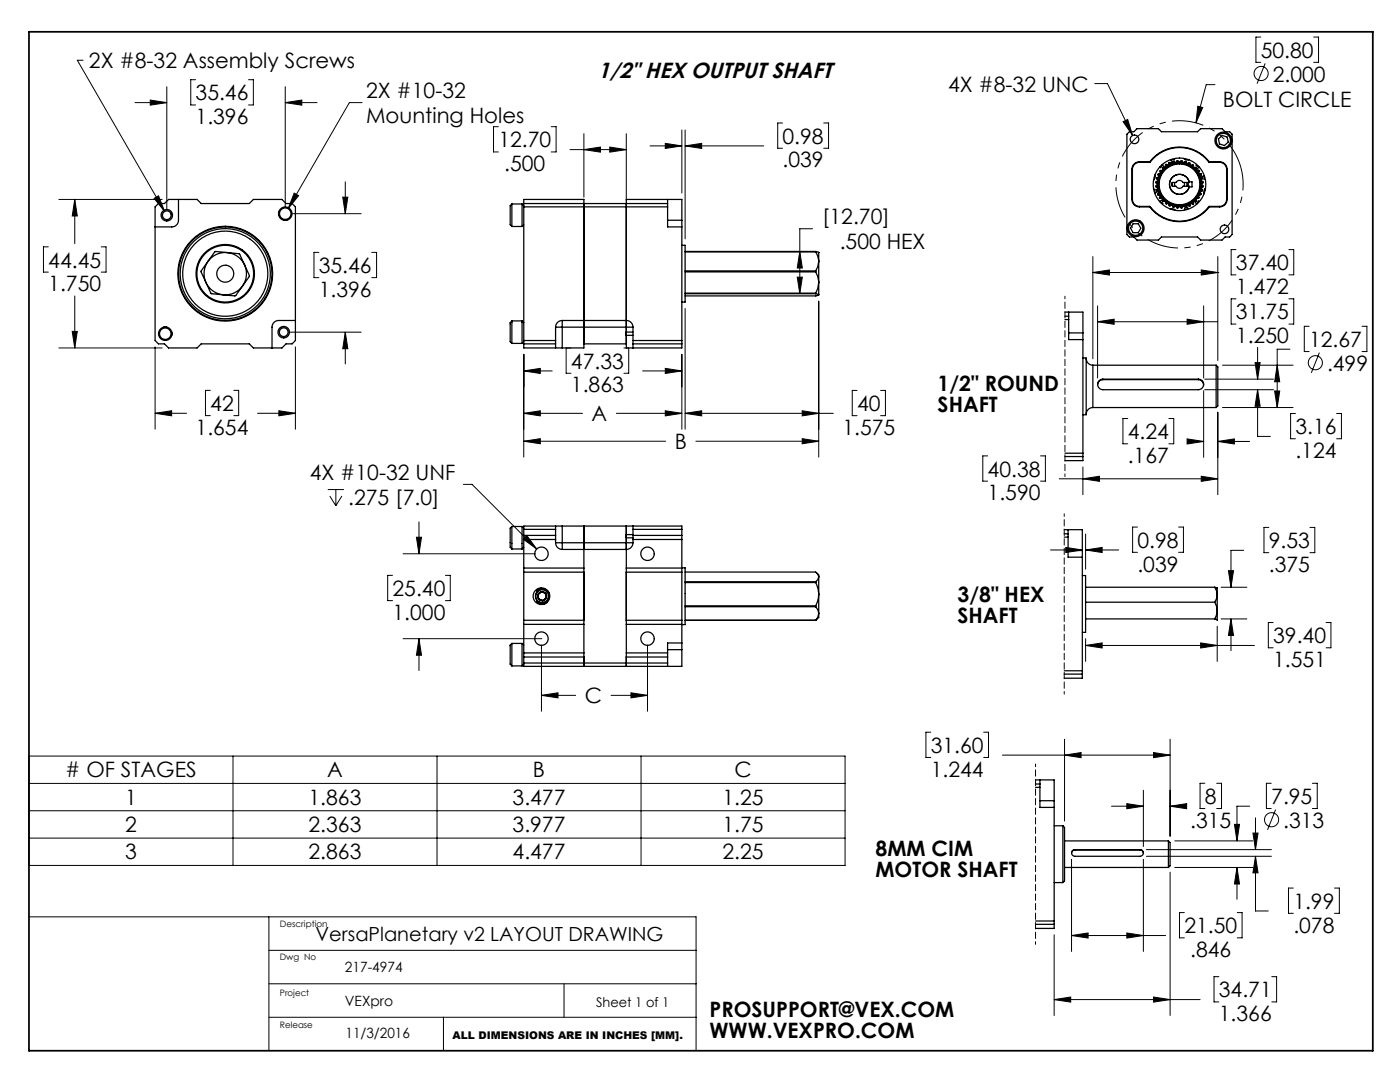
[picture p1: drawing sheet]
<svg xmlns="http://www.w3.org/2000/svg" width="279mm" height="216mm" viewBox="0 0 279 216" stroke-linecap="round" stroke-linejoin="round" font-family="sans-serif">
<g fill="none" stroke="#000" stroke-width=".2">
<path d="M16.6 12h-1.2l17.5 30.2M30 20l3.3 .5-3.3 .5zM33.3 17.3v24.4M39 15.9h-.9v5h.9M49.6 15.9h1v5h-1M56.9 17.3v24.1M218.5 16.7h2.5l5 10.3M242.5 16.9h-1.8l-2 7.6M251.6 7.4h-1v5h1M252.5 12.7l-1.6 4M262.2 7.4h.9v5h-.9M11.7 39.8h20.7"/>
<path d="M14.9 39.8l.5 3.3h-1zM14.9 39.8v8.8M26.9 20.5h6.4M30.8 39.6l.8-.5 1.2 3.1zM56.9 20.5l3.3-.5v1zM56.9 20.5h6.4M58.7 38.5l.9 .5-2.1 2.6zM68.4 39.3h1l-.5 3.3zM68.9 36.3v6.3M72.3 20.5h-2.6l-12.2 21.1M99.5 25.3h-1v5h1M110 25.3h1v5h-1"/>
<path d="M113.8 29.9h11.2M116.5 26.7v12.6M116.5 29.9l3.3-.6v1.1zM121.7 29.3l3.3 .6-3.3 .5zM125 26.7v13.3M129.7 29.1h6.4M132.8 28.6l3.3 .5-3.3 .5zM136.1 25.9v12.6M136.7 25.9v21.8M136.7 29.1h15.7M136.7 29.1l3.3-.5v1zM156.2 24.5h-1v5.1h1"/>
<path d="M164.4 24.5h1v5.1h-1M224.1 24.3l1-.5 .9 3.2zM239 21.2l1 .3-1.3 3zM9.6 49.3h-.9v5h.9M14.9 59v10.4M20.2 49.3h1v5h-1M58.2 42.6h13.9M63.6 50.4h-.9v5h.9M74.2 50.4h1v5h-1M159.1 55.3h1l-.5 3.3zM159.6 50.2l.5 3.3h-1zM162.2 45.6h-2.6v13"/>
<path d="M218.1 54.4l3.3-.5v1zM218.1 51.2v20.4M218.1 54.4h24.9M239.7 53.9l3.3 .5-3.3 .5zM243 54.4h.1M243 51.2v20.7M246.7 59.6h-1v5.1h1M246.7 49.8h-1v5h1M257.2 59.6h1v5.1h-1M257.2 49.8h1v5h-1M11.7 69.4h20.7M14.4 66.1h1l-.5 3.3z"/>
<path d="M31 69.2v16.4M42 77.9h-1v5h1M46.7 77.9h.9v5h-.9M57.9 66.3h14.2M59 69.2v16.4M68.9 66.3v6.3M68.9 66.3l.5 3.3h-1zM104.5 70.7v20.5M104.5 74h5.7M104.5 74l3.3-.5v1zM114 69.4h-1v5.1h1M124.5 69.4h1v5.1h-1"/>
<path d="M128.3 74h7.8M132.8 73.5l3.3 .5-3.3 .5zM136.1 70.7v15M136.7 61.6v24.1M163.4 60.1v31.1M171.1 77.9h-1v5h1M175.7 77.9h1v5h-1M219 64.2l3.3-.5v1zM219 61v14.4M219 64.2h23.9M236.9 63.7l3.3 .5-3.3 .5zM240.2 61v14.4"/>
<path d="M240.2 78v13.3M240.4 75.7h13.8M240.4 77.8h13.8M244 72.9h14.1M250.5 72.4h1l-.5 3.3zM251 77.8l.5 3.3h-1zM251 77.8v9.3h2.5M251 69.3v6.4M254.4 78h1l-.5 3.3zM254.9 72.9l.5 3.3h-1zM257.4 69.7h-2.5v11.6M261.3 65.1h-1v5h1"/>
<path d="M263.3 70.4l-1.6 4M271.8 65.1h1v5h-1M31 82.5h6.2M31 82.5l3.3-.5v1zM51.4 82.5h7.6M55.7 82l3.3 .5-3.3 .5zM65.4 97.7h3.2M65.8 99l1.2 1.9M67 97.7v3.2M68.2 99l-1.2 1.9M92.5 96.7h1.7l12.9 12.8M104.5 82.5h11.8"/>
<path d="M104.5 88h28.3M104.5 82.5l3.3-.5v1zM104.5 88l3.3-.5v1zM123 82.5h13.1M132.8 82l3.3 .5-3.3 .5zM136.7 82.5h29.6M136.7 82.5l3.3-.5v1zM138.9 88h24.5M160.1 82l3.3 .5-3.3 .5zM160.1 87.5l3.3 .5-3.3 .5zM197.1 91h-1v5h1M207.7 91h.9v5h-.9"/>
<path d="M211.4 95.5h31.6M216.1 93.2v5.5M216.1 95.5l3.3-.5v1zM225.1 83.5h-1v5.1h1M233.3 83.5h.9v5.1h-.9M236.9 87.6l3.3 .5-3.3 .5zM237 88.1h3.2M239.7 95l3.3 .5-3.3 .5zM243 88.1l3.3-.5v1zM243 82.3v16.4M243 88.1h6.4M244 81.3h14.1"/>
<path d="M258.5 82.5h-.9v5h.9M266.7 82.5h1v5h-1M78.3 114.8h-.9v5h.9M80.4 110.5h26.4M83.1 107.2h1l-.5 3.3zM83.6 104.1v6.4M88.9 114.8h1v5h-1M105.1 106.9l2 2.6-2.7-1.9zM209.7 109.7h6.3M212.7 109.2l3.3 .5-3.3 .5zM216.7 106.6v7M216.7 109.7h6.6"/>
<path d="M216.7 109.7l3.3-.5v1zM227 105.2h-1v5h1M235.2 105.2h1v5h-1M243.7 117.2h5.1M245.2 113.9h1l-.5 3.3zM248.2 109.8h-2.5v7.4M253.2 105.2h-.9v5.1h.9M261.4 105.2h1v5.1h-1M80.4 127.4h27.7M83.6 127.4l.5 3.3h-1zM83.6 127.4v6.4M108.1 128.7v13.2"/>
<path d="M108.1 138.7h6.8M108.1 138.7l3.3-.5v1.1zM121.9 138.7h7.3M125.9 138.2l3.3 .5-3.3 .6zM129.2 128.7v13.2M216.7 127.4v4.6M216.7 128.8h33.6M216.7 128.8l3.3-.5v1zM239.6 128.3l3.3 .5-3.3 .5zM242.9 125v7M243.7 123.5h5.1M245.7 123.5l.5 3.3h-1z"/>
<path d="M245.7 123.5v6.3M254.1 124.2h-1v5.1h1M264.6 124.2h1v5.1h-1M5.8 150.9h162.9v21.8h-162.9zM5.8 156.3h162.9M46.5 150.9v21.8M87.2 150.9v21.8M127.9 150.9v21.8M185.8 146.1h-1v5h1M196.3 146.1h1v5h-1M200.1 150.7h33.4M212.5 147.5v16.3"/>
<path d="M212.5 150.7l3.3-.5v1zM228.2 157.7v11.2M230.2 150.2l3.3 .5-3.3 .5zM233.5 147.5v19.4M240.5 156.3h-1v5h1M242.8 156.3h1v5h-1M253.7 156.3h-1v5h1M261.9 156.3h1v5h-1M5.8 161.8h162.9M5.8 167.2h162.9M213.9 171.5v18.3M221.8 160.9h6.4"/>
<path d="M224.9 160.4l3.3 .5-3.3 .5zM228.2 171.5v18.3M228.8 169.5h24.9M228.8 170.9h24.9M233.5 174v28.6M233.5 160.9h2.2M233.5 160.9l3.3-.5v1zM234.5 173.1h15.5M234.5 167.8h15.5M246.4 164.5h1l-.5 3.3zM246.9 173.1l.5 3.3h-1zM246.9 173.1v6.3"/>
<path d="M249.4 160.9h-2.5v6.9M250.1 166.2h1l-.5 3.3zM250.6 170.9v10.9h2.5M250.6 163.2v6.3M250.6 170.9l.5 3.3h-1zM254.6 161.5l-1.6 4.1M258.1 177.2h-1v5h1M266.3 177.2h1v5h-1M5.8 182.9h133.1v26.8M53.7 182.9v26.8M53.7 196.3h85.2M53.7 189.6h85.2"/>
<path d="M112.6 196.3v6.7M210.4 199.5l3.3-.6v1.1zM210.4 186.5v16.1M210.4 199.5h29.1M213.9 186.7h18.7M213.9 186.7l3.3-.5v1zM224.9 186.2l3.3 .5-3.3 .5zM230.2 198.9l3.3 .6-3.3 .5zM236.4 182.1h-1v5h1M243.3 194.9h-1v5h1M246.9 182.1h1v5h-1M253.8 194.9h1v5h-1"/>
<path d="M53.7 203h85.2M88.5 203v6.7"/>
<circle cx="251.7" cy="14.7" r="1.41"/>
<circle cx="262.5" cy="72.4" r="1.41"/>
<circle cx="253.8" cy="163.6" r="1.41"/>
</g>
<path d="M247.5 33.1a12.7 12.7 0 0 0-21.2-5.2 12.7 12.7 0 0 0 5.6 21.1 12.7 12.7 0 0 0 15.9-14.9l-.3-1" fill="none" stroke="#000" stroke-width=".2" stroke-dasharray="6.3 1.3 1.3 1.3 1.3 1.3" stroke-dashoffset="1.4" stroke-linecap="butt"/>
<path d="M212.5 59.1v36M212.4 102.5v36M206.7 152.4v36" fill="none" stroke="#000" stroke-width=".2" stroke-dasharray="1.3 .6" stroke-dashoffset=".7"/>
<path d="M5.8 6.3h268.2v203.4h-268.2z" fill="none" stroke="#000" stroke-width=".35"/>
<g fill="#000">
<path d="M239 21.2l1 .3-1.3 3z"/>
<path d="M136.7 29.1l3.3-.5v1zM132.8 28.6l3.3 .5-3.3 .5zM121.7 29.3l3.3 .6-3.3 .5zM116.5 29.9l3.3-.6v1.1zM104.5 82.5l3.3-.5v1zM132.8 82l3.3 .5-3.3 .5zM136.7 82.5l3.3-.5v1zM160.1 82l3.3 .5-3.3 .5zM104.5 88l3.3-.5v1zM160.1 87.5l3.3 .5-3.3 .5zM104.5 74l3.3-.5v1zM132.8 73.5l3.3 .5-3.3 .5zM159.1 55.3h1l-.5 3.3zM159.6 50.2l.5 3.3h-1zM108.1 138.7l3.3-.5v1.1zM125.9 138.2l3.3 .5-3.3 .6zM83.6 127.4l.5 3.3h-1zM83.1 107.2h1l-.5 3.3zM105.1 106.9l-.7 .7 2.7 1.9zM30 20l3.3 .5-3.3 .5zM56.9 20.5l3.3-.5v1zM14.9 39.8l.5 3.3h-1zM14.4 66.1h1l-.5 3.3zM31 82.5l3.3-.5v1zM55.7 82l3.3 .5-3.3 .5zM68.9 66.3l.5 3.3h-1zM68.4 39.3h1l-.5 3.3zM58.7 38.5l-1.2 3.1 2.1-2.6zM30.8 39.6l2 2.6-1.2-3.1zM219 64.2l3.3-.5v1zM236.9 63.7l3.3 .5-3.3 .5zM218.1 54.4l3.3-.5v1zM239.7 53.9l3.3 .5-3.3 .5zM254.4 78h1l-.5 3.3zM254.9 72.9l.5 3.3h-1zM250.5 72.4h1l-.5 3.3zM251 77.8l.5 3.3h-1zM239.7 95l3.3 .5-3.3 .5zM216.1 95.5l3.3-.5v1zM243 88.1l3.3-.5v1zM236.9 87.6l3.3 .5-3.3 .5zM216.7 109.7l3.3-.5v1zM212.7 109.2l3.3 .5-3.3 .5zM245.2 113.9h1l-.5 3.3zM245.7 123.5l.5 3.3h-1zM239.6 128.3l3.3 .5-3.3 .5zM216.7 128.8l3.3-.5v1zM230.2 150.2l3.3 .5-3.3 .5zM212.5 150.7l3.3-.5v1zM213.9 186.7l3.3-.5v1zM224.9 186.2l3.3 .5-3.3 .5zM233.5 160.9l3.3-.5v1zM224.9 160.4l3.3 .5-3.3 .5zM246.9 173.1l.5 3.3h-1zM246.4 164.5h1l-.5 3.3zM250.1 166.2h1l-.5 3.3zM250.6 170.9l.5 3.3h-1zM210.4 199.5l3.3-.6v1.1zM230.2 198.9l3.3 .6-3.3 .5zM224.1 24.3l1.9 2.7-.9-3.2z"/>
</g>
<g fill="none" stroke="#000" stroke-width=".25">
<path d="M35.6 39.8v4.1a1.33 1.33 0 0 1-1.3 1.4h-3.3M133.2 39.8v.8M225.1 26.5l.3-.2h.9l.6-.6h4.3l.6 .6h7.2l.6-.6h4.3l.6 .6h.9l.2 .2 .3 .3v20l-.3 .2-.2 .3h-.9l-.6 .6h-4.3l-.6-.6h-7.2l-.6 .6h-4.3l-.6-.6h-.9l-.3-.3-.2-.2v-20zM225.9 39.8a1.5 1.5 0 0 0 1.5 1.5M225.9 33.8h.1M225.9 39.8h.1M225.9 33.8v6M226 39.8a1.4 1.4 0 0 0 1.4 1.4M226 33.8v6M227.4 32.3a1.5 1.5 0 0 0-1.5 1.5M227.4 32.3v.1M227.4 32.4a1.4 1.4 0 0 0-1.4 1.4"/>
<path d="M227.4 32.3h2M227.4 32.4h2M229.4 32.3v.1M229.5 32.2a7.4 7.4 0 0 1 11.8 0M229.5 32.2l-.1 .1M229.5 32.2l.1 .1M229.6 32.3l-.2 .1M229.6 32.3a7.3 7.3 0 0 1 11.6 0M230.3 37.8h.2l.1 .7 .5-.3M230.5 34.9v.5l-.3 .6M230.9 37l-.2 .1v.2l.2 .1M231 36.2l-.3 .1v.2l.2 .1"/>
<path d="M231 37.8l-.2 .1 .1 .2h.2M231.1 35.4l-.2 .1-.1 .2 .2 .1M231.2 38.4l-.2 .4 .1 .2 .3-.1h-.2l-.1-.2 .2-.2M231.4 34.7h-.2l-.1 .2 .2 .2M231.5 33.3l.1 .1 .4-.5 .4 .6M231.8 39.5l-.2 .1-.1-.2 .1-.2-.2 .2 .1 .2h.4M231.8 34.1l-.2-.1-.1 .2 .1 .2M232.1 39.8l-.6 .4 .6 .4-.1 .1M232.1 39.8l-.1 .3 .1 .1 .3-.1M232.4 33.5l-.3-.1-.1 .1 .1 .2M233 33l-.2-.1-.2 .1 .1 .3M233 33l-.2-.2h-.2l-.1 .6"/>
<path d="M233.5 32.5l-.2 .1v.2M233.9 32.6l-.6-.2-.1 .1 .1 .3M233.9 35.4a2 2 0 0 1 3.4 .9h.6v1h-.6a2 2 0 0 1-2.9 1.2 2 2 0 0 1-.5-3.1zM233.9 36.5v.6M234.1 35.3a2 2 0 0 1 3.3 1.1h-1.3a.79 .79 0 0 0-1.4 0h-.7l-.1 .2 .1 .5 .7 .1a.79 .79 0 0 0 1.4 0h1.3a2 2 0 0 1-3 1.3 2 2 0 0 1-.3-3.2zM234.3 32.7a4.2 4.2 0 0 0-2.4 6.5 4.2 4.2 0 0 0 6.9 .1 4.2 4.2 0 0 0-2.2-6.6M234.3 32.6h.1M234.3 32.6l.1 .1M234.4 32.6h-.1M234.4 32.6h.3h-.3M234.4 32.6h.1M234.4 32.6a4.3 4.3 0 0 0-2.6 6.6 4.3 4.3 0 0 0 7.2 0 4.3 4.3 0 0 0-2.6-6.6"/>
<path d="M234.4 32.4l-.1-.2h-.2v.3M234.4 31.7v.2h-.7l.3 .6M234.4 32.5h2M234.4 32.5l-.1 .1M234.5 36.4v.8M234.5 32.5l.9-.1 .9 .1M235.2 32.3l-.1-.2h-.2l-.1 .3M235.6 32.3l.1-.2h.2l.1 .2M235.9 32.7h.7M236.2 31.6l.6 .3h.5M236.3 36.4v.8M236.4 32.5l.2 .2"/>
<path d="M236.4 32.4l.2-.2 .1 .3M236.6 32.7h-.1M236.6 32.7h.1M236.8 36.4v.8M237.1 36.4v.8M237.1 32.6l.2-.1 .2 .1v.2M237.8 33l.2-.1 .2 .1-.1 .2M238.4 33.5l.3-.1 .1 .1-.1 .3M238.7 39.8l.1 .3-.1 .1-.3-.1M238.8 33.9l.5 .1 .1 .1-.2 .3v-.3h-.3M238.8 32.9l-.1 .1 .6 .4-.6 .4M239.2 39.2l.1 .2-.1 .2-.3-.1"/>
<path d="M239.5 38.5l.2 .2-.1 .2-.2-.1M239.5 35.1l.2-.2-.1-.2h-.3l.4-.1 .1 .2-.2 .4M239.7 35.4l.5-.3 .1 .7h.1M239.7 35.4l.2 .1 .1 .2-.3 .1M239.8 37.8l.2 .1-.1 .2h-.2M239.8 36.2l.3 .1v.2l-.2 .1M239.9 37l.2 .2-.3 .2M240.4 37.9h.1M240.5 37.7h.1M240.6 37.6l-.4 .6 .1 .5M241.2 32.3l.2 .1M241.3 32.2l.1 .1"/>
<path d="M241.3 32.2l-.1 .1M241.4 32.3v.1M241.4 32.3h2M241.4 32.4h2M243.2 27.7l.7-.7 1 .4 .2 1-.7 .6-1-.3zM243.4 32.3a1.5 1.5 0 0 1 1.5 1.5M243.4 32.3v.1M243.4 32.4a1.4 1.4 0 0 1 1.4 1.4M244.8 33.8h.1M244.8 39.8a1.4 1.4 0 0 1-1.4 1.4M244.8 39.8h.1M244.8 33.8v6"/>
<path d="M244.9 39.8a1.5 1.5 0 0 1-1.5 1.5M244.9 33.8v6M31.3 40.9l.3-.3h1.2l.8-.8h5.7l.9 .8h9.6l.8-.8h5.7l.8 .8h1.2l.3 .3 .4 .4v26.6l-.4 .4-.3 .3h-1.2l-.8 .8h-5.7l-.8-.8h-9.6l-.9 .8h-5.7l-.8-.8h-1.2l-.3-.3-.3-.4v-26.6zM41.1 56.4a4.2 4.2 0 0 0 3.5 2.4M41.1 56.4l1.1 2.2 2.4 .2M41.5 52.2a4.2 4.2 0 0 0-.4 4.2M41.5 52.2l-1.4 1.9 1 2.3M45.4 50.4a4.2 4.2 0 0 0-3.9 1.8M45.4 50.4a4.2 4.2 0 0 1 3.4 2.5M45.4 50.4l-2.4-.2-1.5 2M45.4 50.4l2.3 .3 1.1 2.2M48.4 57.1a4.2 4.2 0 0 1-3.8 1.7"/>
<path d="M48.4 57.1l-1.4 1.9-2.4-.2M48.8 52.9a4.2 4.2 0 0 1-.4 4.2M48.8 52.9l1 2.1-1.4 2.1M55.6 42.3v.7M56.6 43.9h.7M102.2 40.7l-.4 .3v3.9l.4 .3M102.2 40.7v4.5M102.2 40.7h2M102.2 45.2h2M104.2 40.7v4.5M104.2 40.7l.3 .3M104.5 40.6v-.8h12v29.6h-4.3"/>
<path d="M104.5 40.6v.7M104.5 44.9l-.3 .3M104.5 41.3h28.7M104.5 40.6h28.7M104.5 41.3v26.6M133.2 40.6v.7M133.2 41.3v4h2.9M133.2 43.9h2.9M136.1 43.9v-4.1h-11.1v24.1M136.1 48.9h.6v11.4h-.6M136.1 43.9v1.4M136.1 45.3v22.6"/>
<path d="M136.7 58.5h26.1M136.7 54.3h26.1M136.7 54.1h26.1M136.7 50.3h26.1M136.7 58.6h26.1M136.7 50.2h26.1M162.8 54.3l.4 .8 .2 1.3M162.8 54.1v.2M162.8 50.3l.4 .8 .2 1.1M162.8 58.6l.6 .2M162.8 58.5v.1M162.8 50.2v.1"/>
<path d="M162.8 50.2l.6 .2M163.4 50.4h.1M163.4 56.4l-.2 1.1-.4 1M163.4 52.2l-.2 1-.4 .9M163.4 52.2v4.2M163.4 56.4v2.4M163.4 50.4v1.8M163.4 58.8l-.6 .2h-26.1M163.4 58.8v.1M226.1 44.6l1.1 .1 .5 .8-.5 .9h-1.1l-.5-.9zM227.4 41.2v.1M227.4 41.3h2"/>
<path d="M227.4 41.2h2M229.4 41.3h.1M229.4 41.2v.1M229.4 41.2l.2 .1M229.5 41.3a7.4 7.4 0 0 0 11.8 0M229.6 41.3h-.1M229.6 41.3a7.4 7.4 0 0 0 11.6 0M232.7 40.4l-.1 .2 .2 .1 .2-.1M233.3 40.7v.3l.2 .1 .2-.2M233.5 41.7l.5-.1 .6 .4M234.1 41.1v.2l.2 .1 .1-.3M234.8 41.2l.1 .3h.2l.1-.2"/>
<path d="M236 41.2l-.2 .3-.2-.3M236.7 41v.3l-.2 .1-.1-.2M236.8 41.1l.3 .5-.7 .1v.1M237.5 40.8v.2l-.2 .1M237.5 40.8l.1 .3-.1 .1-.6-.3M238.3 40.1l-.1 .6-.1 .1-.3-.2 .2 .1 .2-.1-.1-.3M238.4 40.1l.4 .6 .4-.6 .1 .1M241.2 41.3h.1M241.4 41.3h-.1M241.4 41.2l-.2 .1M241.4 41.2v.1M241.4 41.3h2"/>
<path d="M241.4 41.2h2M243.4 41.2v.1M32.7 65.3h.6M34.3 66.3v.6M59 63.9h-3.4a1.33 1.33 0 0 0-1.3 1.4v4.1M102.2 64l-.4 .4v3.8l.4 .3M102.2 64v4.5M102.2 64h2M102.2 68.5h2M104.2 64v4.5M104.2 64l.3 .4M104.5 67.9v.7"/>
<path d="M104.5 68.2l-.3 .3M104.5 68.6h6.4M104.5 67.9h6.4M104.5 68.6v.8h6.4M110.9 67.9v.7M110.9 65.3h1.3M110.9 69.4h1.3M110.9 65.3v2.6M110.9 68.6v.8M112.2 63.9a1.33 1.33 0 0 0-1.3 1.4M112.2 63.9v1.4M112.2 63.9h12.8"/>
<path d="M112.2 65.3h12.8M112.2 65.3v4.1M116.5 68.6h8.5M125 63.9v1.4M125 63.9a1.33 1.33 0 0 1 1.3 1.4M125 65.3h1.3M125 65.3v4.1h1.3M126.3 67.9v.7M126.3 66.3h-1.3v.6h1.3M126.3 68.6h9.8M126.3 67.9h9.8M126.3 65.3v2.6"/>
<path d="M126.3 68.6v.8M136.1 67.9v.7M136.1 68.6v.8h-9.8M212.5 62.3h3.6v4.1M212.5 63.8h.8M212.5 63.1h.8M213.3 63.1v.7M213.3 62.3v.8M213.3 63.8v4h2.8M213.3 66.4h2.8M216.1 71.4h.7v11.4h-.7M216.1 66.4v1.4"/>
<path d="M216.1 67.8v22.6M216.8 71.5a1.33 1.33 0 0 0 1.3 1.4M218.1 72.9v8.4M218.1 72.9h24.6M220.1 75.7a1.05 1.05 0 0 0-1.1 1 1.05 1.05 0 0 0 1.1 1.1h19.1a1.05 1.05 0 0 0 1-1.1 1.05 1.05 0 0 0-1-1M220.1 75.8a1.06 1.06 0 0 0-1.1 1M220.1 75.7h19.1M220.1 75.7v.1M220.1 75.8h19.1M239.2 75.8a1.06 1.06 0 0 1 1 1M239.2 75.7v.1M242.7 72.9v8.4"/>
<path d="M242.7 72.9l.3 .3v7.8l-.3 .3M212.5 90.4h3.6M212.5 91.1h3.6M216.1 90.4v.7M216.1 91.1v.8h-3.6M218.1 81.3a1.33 1.33 0 0 0-1.3 1.4M218.1 81.3h24.6M102.2 105.1l-.4 .3v3.8l.4 .3M102.2 105.1v4.4M102.2 105.1h2M102.2 109.5h2M104.2 105.1v4.4"/>
<path d="M104.2 105.1l.3 .3M104.5 105.6v26.7M104.5 109.2l-.3 .3M104.5 107.6h6.4M104.5 106.8h6.4M104.5 113.4h12M104.5 114.2h12M104.5 105.6h6.4M107.1 120a1.48 1.48 0 0 0 1.6 .5l.1-.1M107.1 118.1a1.42 1.42 0 0 1 2.3-.1 1.42 1.42 0 0 1-.5 2.2M107.3 117.9l-.2 .2M107.3 117.9h.1"/>
<path d="M107.3 118.6v.5l.2 .5M107.3 118.6l.2 1M107.3 117.9a1.34 1.34 0 0 0-.2 1.9 1.34 1.34 0 0 0 1.9 .2M107.5 119.6l.4 .2 .4 .1M107.5 119.6l.8 .3M108 118.1h.5l.4 .3M108 118.1l.9 .3M108 118.1l-.7 .5M108 118.1l-.4 .2-.3 .3M108.1 117.4l-1 .4v.3M108.9 118.4l.2 .9M108.9 118.4l.2 .4v.5"/>
<path d="M109.1 119.3l-.3 .4-.5 .2M109.1 119.3l-.8 .6M109.5 119l-.3 .8M110.9 108.3a1.33 1.33 0 0 0 1.3 1.3M110.9 105v.6M110.9 105h-6.4v.6M110.9 108.3h1.3M110.9 105h1.3M110.9 105.6v2.7M112.2 108.3v1.3M112.2 105v3.3M112.2 109.6h12.8"/>
<path d="M112.2 108.3h12.8M112.2 105h12.8M116.5 105v28M125 109.6v23.4M125 108.3v1.3M125 105h1.3M125 108.3h1.3M125 105v3.3M125 113.4h11.1M125 114.2h11.1M126.3 108.3a1.33 1.33 0 0 1-1.3 1.3M126.3 105h9.8v.6"/>
<path d="M126.3 105v.6M126.3 106.7h-1.3v.6h1.3M126.3 105.6v2.7M126.3 107.6h9.8M126.3 106.8h9.8M126.3 105.6h9.8M136.1 113.3h.6v11.3h-.6M136.1 105.6v22.7M136.7 114.1h26.1l.4 .5 .2 .5M136.7 116.2h26.1M136.7 116.1h26.1M162.8 116.2l.5 1.3 .1 1.1"/>
<path d="M162.8 116.1v.1M163 114.3l.4 .4v.4M163.4 118.6l-.1 .7-.5 1.6M163.4 118.6v3.8M163.4 115.1l-.2 .6-.4 .4M163.4 115.1v3.5M212.4 105.7h3.6v4.1M212.4 107.2h.8M212.4 106.5h.8M213.2 106.5v.7M213.2 105.7v.8M213.2 107.2v4h2.8"/>
<path d="M213.2 109.8h2.8M216 114.8h.7v11.4h-.7M216 109.8v1.4M216 111.2v22.6M216.7 117.2h25.7M242.4 117.2l.4 .7 .1 .8M242.4 117.2l.5 .2M242.9 117.3h.1M242.9 118.7l-.2 .8-.3 .7M242.9 118.7v3.1M242.9 117.4v1.3M102.2 128.4v4.5"/>
<path d="M102.2 128.4l-.4 .3v3.8l.4 .4M102.2 128.4h2M102.2 132.9h2M104.2 128.4v4.5M104.2 128.4l.3 .3M104.5 132.5l-.3 .4M104.5 132.3h28.7M104.5 124.6h12M104.5 123.8h12M104.5 130.3h12M104.5 131.1h12M108.9 120.2l.2 .1"/>
<path d="M109.1 120l-.2 .2M109.1 120h.1M125 124.6h11.1M125 123.8h11.1M125 130.3h8.2M125 131.1h8.2M133.2 132.3v.7M133.2 129.6h2.9M136.1 129.6v3.4h-31.6v-.7M136.1 128.3v1.3M136.1 128.3h-2.9v4M136.7 123.8h26.1"/>
<path d="M136.7 121.1h26.1M136.7 120.9h26.1M162.8 121.1l.4 .5 .2 .8M162.8 120.9v.2M162.8 123.8h.1M163.4 122.4l-.2 .8-.4 .6M163.4 122.4v.8l-.6 .6M212.4 133.8h3.6M212.4 134.5h3.6M216 133.8v.7M216 134.5v.8h-3.6M216.7 120.2h25.7"/>
<path d="M216.7 123.5h25.7M242.4 120.2l.4 .8 .1 .8M242.4 123.5l.5 .2M242.9 121.8l-.2 1-.3 .7M242.9 121.8v1.9M242.9 123.7h.1M206.7 157.1h.8M206.7 156.4h.8M206.7 155.6h3.7v4.2M207.5 156.4v.7M207.5 155.6v.8M207.5 157.1v4h2.9"/>
<path d="M207.5 159.8h2.9M210.4 159.8v1.3M210.4 164.8h1.7M210.4 176.1h1.7M210.4 161.1v22.7M212.1 164.8v11.3M212.1 164.8l.4 .3v10.7l-.4 .3M212.5 173.1h20.7M212.5 167.8h20.7M214.5 169.5a.66 .66 0 0 0-.6 .7 .66 .66 0 0 0 .6 .7h13a.66 .66 0 0 0 .7-.7 .66 .66 0 0 0-.7-.7M214.5 169.6a.66 .66 0 0 0-.6 .7M214.5 169.5h13"/>
<path d="M214.5 169.5v.1M214.5 169.6h13M227.5 169.6a.66 .66 0 0 1 .7 .7M227.5 169.5v.1M233.2 167.8v5.3M233.2 167.8l.3 .3v4.7l-.3 .3M206.7 183.8h3.7M206.7 184.4h3.7M210.4 183.8v.6M210.4 184.4v.9h-3.7"/>
<circle cx="226.4" cy="27.8" r=".86"/>
<circle cx="235.4" cy="36.8" r="4.5"/>
<circle cx="235.4" cy="36.8" r="4.1"/>
<circle cx="235.4" cy="36.8" r="4.2"/>
<circle cx="235.4" cy="36.8" r="5.3"/>
<circle cx="244.1" cy="28" r="1.68"/>
<circle cx="244.1" cy="28" r="1.43"/>
<circle cx="33.3" cy="42.9" r="1.15"/>
<circle cx="33.3" cy="42.9" r=".88"/>
<circle cx="45" cy="54.6" r="8.5"/>
<circle cx="45" cy="54.6" r="9.3"/>
<circle cx="45" cy="54.6" r="1.7"/>
<circle cx="45" cy="54.6" r="9.5"/>
<circle cx="45" cy="54.6" r="9"/>
<circle cx="45" cy="54.6" r="5.7"/>
<circle cx="45" cy="54.6" r="5.8"/>
<circle cx="56.9" cy="42.6" r="1.15"/>
<circle cx="56.9" cy="42.6" r="1.35"/>
<circle cx="226.6" cy="45.5" r="1.68"/>
<circle cx="226.6" cy="45.5" r="1.43"/>
<circle cx="244.4" cy="45.8" r=".86"/>
<circle cx="33" cy="66.6" r="1.35"/>
<circle cx="33" cy="66.6" r="1.15"/>
<circle cx="56.6" cy="66.3" r=".88"/>
<circle cx="56.6" cy="66.3" r="1.15"/>
<circle cx="108.1" cy="119" r="1.67"/>
<circle cx="108.1" cy="110.5" r="1.35"/>
<circle cx="108.2" cy="119" r=".79"/>
<circle cx="108.2" cy="119" r="1.29"/>
<circle cx="129.2" cy="110.5" r="1.35"/>
<circle cx="108.1" cy="127.4" r="1.35"/>
<circle cx="129.2" cy="127.4" r="1.35"/>
</g>
<text font-size="4.4" x="119.3" y="15.5">1/2&quot; HEX OUTPUT SHAFT</text>
<g font-size="4.2">
<text x="251.6" y="11.5">50.80</text>
<text x="17.8" y="13.6">2X #8-32 Assembly Screws</text>
<text x="254" y="16.3">2.000</text>
<text x="39" y="20">35.46</text>
<text x="73.1" y="19.6">2X #10-32</text>
<text x="189.2" y="18.3">4X #8-32 UNC</text>
<text x="244.1" y="21.3">BOLT CIRCLE</text>
<text x="39" y="24.8">1.396</text>
<text x="73.1" y="24.6">Mounting Holes</text>
<text x="99.5" y="29.4">12.70</text>
<text x="156.2" y="28.7">0.98</text>
<text x="100.6" y="34.2">.500</text>
<text x="156.2" y="33.4">.039</text>
<text x="164.1" y="44.7">[12.70]</text>
<text x="9.6" y="53.4">44.45</text>
<text x="167.6" y="49.8">.500 HEX</text>
<text x="246.7" y="53.9">37.40</text>
<text x="9.6" y="58.1">1.750</text>
<text x="63.6" y="54.5">35.46</text>
<text x="63.6" y="59.2">1.396</text>
<text x="246.7" y="58.7">1.472</text>
<text x="246.7" y="63.7">31.75</text>
<text x="246.7" y="68.5">1.250</text>
<text x="261.3" y="69.2">12.67</text>
<text x="114" y="73.6">47.33</text>
<text x="264.8" y="74">.499</text>
<text x="42" y="82">42</text>
<text x="114" y="78.3">1.863</text>
<text x="171.1" y="82">40</text>
<text x="187.1" y="78.1">1/2&quot; ROUND</text>
<text x="187.1" y="82.3">SHAFT</text>
<text x="39" y="86.8">1.654</text>
<text x="118.1" y="84.1">A</text>
<text x="134.6" y="89.6">B</text>
<text x="168.1" y="86.8">1.575</text>
<text x="225.1" y="87.6">4.24</text>
<text x="258.5" y="86.6">3.16</text>
<text x="61.8" y="95.7">4X #10-32 UNF</text>
<text x="197.1" y="95.1">40.38</text>
<text x="225.1" y="92.4">.167</text>
<text x="258.5" y="91.4">.124</text>
<text x="69.5" y="100.7">.275 [7.0]</text>
<text x="197.1" y="99.8">1.590</text>
<text x="227" y="109.3">0.98</text>
<text x="253.2" y="109.4">9.53</text>
<text x="78.3" y="118.9">25.40</text>
<text x="227" y="114">.039</text>
<text x="253.2" y="114.1">.375</text>
<text x="78.3" y="123.7">1.000</text>
<text x="191.1" y="120.1">3/8&quot; HEX</text>
<text x="191.1" y="124.3">SHAFT</text>
<text x="254.1" y="128.3">39.40</text>
<text x="254.1" y="133.1">1.551</text>
<text x="116.7" y="140.4">C</text>
<text x="13" y="155.1"># OF STAGES</text>
<text x="65.3" y="155.1">A</text>
<text x="106.4" y="155.1">B</text>
<text x="146.6" y="155.1">C</text>
<text x="185.8" y="150.2">31.60</text>
<text x="185.8" y="155">1.244</text>
<text x="25" y="160.6">1</text>
<text x="61.6" y="160.6">1.863</text>
<text x="102.3" y="160.6">3.477</text>
<text x="144.2" y="160.6">1.25</text>
<text x="240.5" y="160.4">8</text>
<text x="253.7" y="160.4">7.95</text>
<text x="25" y="166">2</text>
<text x="61.6" y="166">2.363</text>
<text x="102.3" y="166">3.977</text>
<text x="144.2" y="166">1.75</text>
<text x="237.5" y="165.2">.315</text>
<text x="256.1" y="165.2">.313</text>
<text x="25" y="171.5">3</text>
<text x="61.6" y="171.5">2.863</text>
<text x="102.3" y="171.5">4.477</text>
<text x="144.2" y="171.5">2.25</text>
<text x="174.7" y="170.8">8MM CIM</text>
<text x="174.7" y="174.9">MOTOR SHAFT</text>
<text x="258.1" y="181.3">1.99</text>
<text x="236.4" y="186.2">21.50</text>
<text x="237.5" y="191">.846</text>
<text x="258.1" y="186.1">.078</text>
<text x="141.6" y="202.9">PROSUPPORT@VEX.COM</text>
<text x="243.3" y="199">34.71</text>
<text x="243.3" y="203.7">1.366</text>
<text x="141.6" y="207.1">WWW.VEXPRO.COM</text>
</g>
<text font-size="3.9" x="63" y="187.8">VersaPlanetary v2 LAYOUT DRAWING</text>
<g font-size="2.8">
<text x="68.8" y="193.9">217-4974</text>
<text x="68.8" y="200.7">VEXpro</text>
<text x="68.9" y="207.1">11/3/2016</text>
</g>
<text font-size="2.7" x="119" y="201">Sheet 1 of 1</text>
<text font-size="2.1" x="90.3" y="207.2">ALL DIMENSIONS ARE IN INCHES [MM].</text>
<g font-size="1.8">
<text x="55.8" y="185">Description</text>
<text x="55.8" y="191.6">Dwg No</text>
<text x="55.9" y="198.7">Project</text>
<text x="55.9" y="205.2">Release</text>
</g>
</svg>
